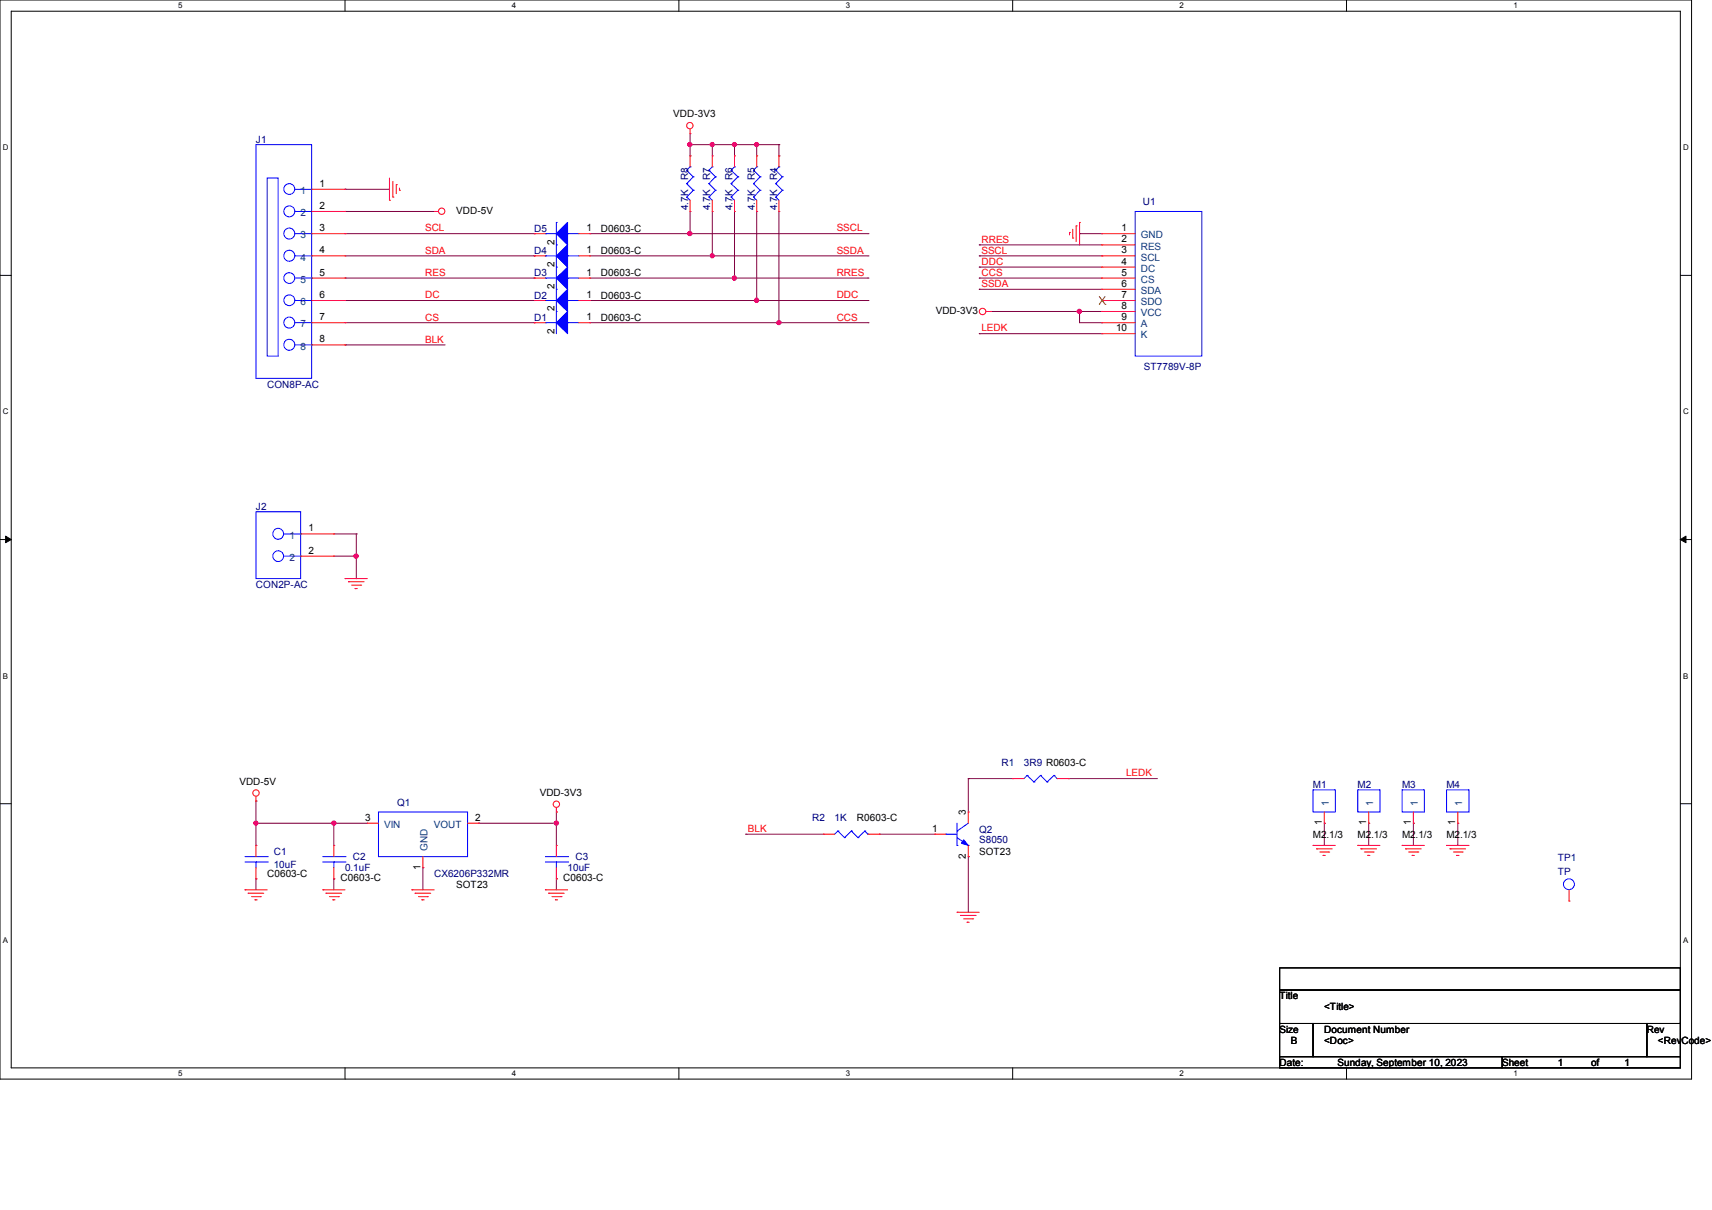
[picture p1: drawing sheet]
<svg xmlns="http://www.w3.org/2000/svg" width="297mm" height="210mm" viewBox="0 0 297 210" stroke-linecap="round" stroke-linejoin="round" font-family="sans-serif">
<path d="M0 0h293.5v187.3h-293.5zM1.9 1.9h289.6v183.4h-289.6z" fill="none" stroke="#000" stroke-width=".17"/>
<g fill="#fff">
<path d="M30.9 .2h.8v1.5h-.8z"/>
<path d="M30.9 185.5h.8v1.6h-.8z"/>
</g>
<path d="M59.9 0v1.9M59.9 185.3v2" fill="none" stroke="#000" stroke-width=".17"/>
<g fill="#fff">
<path d="M88.8 .2h.8v1.5h-.8z"/>
<path d="M88.8 185.5h.8v1.6h-.8z"/>
</g>
<path d="M117.8 0v1.9M117.8 185.3v2" fill="none" stroke="#000" stroke-width=".17"/>
<g fill="#fff">
<path d="M146.7 .2h.8v1.5h-.8z"/>
<path d="M146.7 185.5h.8v1.6h-.8z"/>
</g>
<path d="M175.7 0v1.9M175.7 185.3v2" fill="none" stroke="#000" stroke-width=".17"/>
<g fill="#fff">
<path d="M204.6 .2h.8v1.5h-.8z"/>
<path d="M204.6 185.5h.8v1.6h-.8z"/>
</g>
<path d="M233.6 0v1.9M233.6 185.3v2" fill="none" stroke="#000" stroke-width=".17"/>
<g fill="#fff">
<path d="M262.6 .2h.7v1.5h-.7z"/>
<path d="M262.6 185.5h.7v1.6h-.7z"/>
<path d="M.5 24.8h1v1.6h-1z"/>
<path d="M292 24.8h1v1.6h-1z"/>
<path d="M.5 70.7h1v1.5h-1z"/>
<path d="M292 70.7h1v1.5h-1z"/>
</g>
<path d="M0 47.8h1.9M291.5 47.8h2" fill="none" stroke="#000" stroke-width=".17"/>
<g fill="#fff">
<path d="M.5 116.5h.9v1.6h-.9z"/>
<path d="M292 116.5h.9v1.6h-.9z"/>
</g>
<path d="M0 93.6h1.9M291.5 93.6h2" fill="none" stroke="#000" stroke-width=".17"/>
<path d="M1 93l.9 .6-.9 .6zM291.5 93.6l1-.6v1.2z" fill="#000" stroke="#000" stroke-width=".17"/>
<g fill="#fff">
<path d="M.5 162.4h.9v1.5h-.9z"/>
<path d="M292 162.4h.9v1.5h-.9z"/>
</g>
<path d="M0 139.5h1.9M291.5 139.5h2M222 168h69.5v3.8h-69.5zM222 171.8h69.5v5.8h-69.5zM222 177.6h5.8v5.8h-5.8zM227.8 177.6h57.9v5.8h-57.9zM285.7 177.6h5.8v5.8h-5.8zM222 183.4h38.6v1.9h-38.6zM260.6 183.4h30.9v1.9h-30.9z" fill="none" stroke="#000" stroke-width=".17"/>
<g fill="none" stroke="#800040" stroke-width=".17">
<path d="M59.9 36.7h.1M59.9 32.9h.1M59.9 36.7h15.4M59.9 32.9h7.7M119.7 25.1h.1M119.7 27.1h.1M119.7 23.2v3.9M119.7 36.7v3.9M119.7 25.1h15.4M123.6 25.1h.1M123.6 25.1v2M123.6 36.7v7.7"/>
<path d="M127.4 25.1h.1M127.4 25.1v2M127.4 36.7v11.6M131.3 25.1h.1M131.3 25.1v2M131.3 36.7v15.5M135.1 27.1h.1M135.1 25.1h.1M135.1 25.1v2M135.1 36.7v19.3M59.9 59.9h.1M59.9 48.3h32.8"/>
<path d="M59.9 52.2h32.8M59.9 56h32.8M59.9 40.6h32.8M59.9 44.4h32.8M59.9 59.9h17.3M92.7 48.3h.1M92.7 52.2h.1M92.7 56h.1M92.7 40.6h.1M92.7 44.4h.1M102.3 48.3h48.3M102.3 52.2h48.3"/>
<path d="M102.3 56h48.3M102.3 40.6h48.3M102.3 44.4h48.3M119.7 40.6h.1M123.6 44.4h.1M127.4 48.3h.1M131.3 52.2h.1M135.1 56h.1M150.6 40.6h.1M150.6 44.4h.1M150.6 48.3h.1M150.6 52.2h.1"/>
<path d="M150.6 56h.1M169.9 42.5h.1M169.9 44.4h.1M169.9 46.4h.1M169.9 48.3h.1M169.9 50.2h.1M169.9 57.9h.1M169.9 48.3h21.2M169.9 44.4h21.2M169.9 42.5h21.2M169.9 46.4h21.2M169.9 50.2h21.2"/>
<path d="M169.9 57.9h21.2M171.8 54.1h.1M171.8 54.1h19.3M187.3 40.6h.1M187.3 54.1h.1M187.3 54.1v1.9h3.8M187.3 40.6h3.8M191.1 56h.1M191.1 54.1h.1M57.9 92.7h3.9M57.9 96.5h3.9M61.8 92.7h.1"/>
<path d="M61.8 96.5h.1M61.8 92.7v7.7M61.8 100.4h.1M44.4 139h.1M44.4 139v7.7M168 135.1h.1M168 135.1v5.8M168 135.1h7.7M185.3 135.1h.1M185.3 135.1h15.5M44.4 152.5h.1M44.4 142.9h.1"/>
<path d="M44.4 152.5v1.9M44.4 142.9h19.3M57.9 152.5h.1M57.9 142.9h.1M57.9 142.9v3.8M57.9 152.5v1.9M73.4 150.6h.1M73.4 150.6v3.8M83 142.9h.1M83 142.9h13.5M96.5 152.5h.1M96.5 140.9h.1"/>
<path d="M96.5 142.9h.1M96.5 140.9v5.8M96.5 152.5v1.9M129.4 144.8h.1M129.4 144.8h13.5M152.5 144.8h.1M152.5 144.8h9.7M168 148.7h.1M168 148.7v9.6M229.7 142.9h.1M229.7 142.9v3.8M237.4 142.9h.1"/>
<path d="M237.4 142.9v3.8M245.2 142.9h.1M245.2 142.9v3.8M252.9 142.9h.1M252.9 142.9v3.8"/>
</g>
<g fill="#f0f" stroke="#f0f" stroke-width=".17">
<circle cx="44.4" cy="142.9" r=".36"/>
<circle cx="96.5" cy="142.9" r=".37"/>
<circle cx="57.9" cy="142.9" r=".37"/>
<circle cx="119.7" cy="40.5" r=".37"/>
<circle cx="123.5" cy="44.4" r=".36"/>
<circle cx="127.4" cy="48.3" r=".37"/>
<circle cx="131.2" cy="52.1" r=".37"/>
<circle cx="135.1" cy="56" r=".37"/>
<circle cx="119.7" cy="25.1" r=".37"/>
<circle cx="131.3" cy="25.1" r=".36"/>
<circle cx="127.4" cy="25.1" r=".36"/>
<circle cx="123.5" cy="25.1" r=".36"/>
<circle cx="187.3" cy="54" r=".37"/>
<circle cx="61.8" cy="96.5" r=".38"/>
</g>
<g fill="none" stroke="#f00" stroke-width=".17">
<path d="M54.1 36.7h5.8M54.1 32.9h5.8M59.9 32.9h.1M59.9 36.7h.1M67.6 34.8h.1M67.6 30.9v3.9M68.2 34.2h.1M68.2 31.5v2.7M68.7 32h.1M68.7 32v1.6M69.3 33h.1M69.3 32.6v.4"/>
<path d="M75.3 36.7h.1M75.3 36.7h.8M119.7 23.2h.1M119.7 36.7h.1M119.7 27.1h.1M119.7 22.4v.8M119.7 27.1v1.9M119.7 34.8v1.9M123.6 36.7h.1M123.6 27.1h.1M123.6 27.1v1.9M123.6 34.8v1.9"/>
<path d="M127.4 36.7h.1M127.4 27.1h.1M127.4 27.1v1.9M127.4 34.8v1.9M131.3 36.7h.1M131.3 27.1h.1M131.3 27.1v1.9M131.3 34.8v1.9M135.1 36.7h.1M135.1 27.1h.1M135.1 27.1v1.9M135.1 34.8v1.9"/>
<path d="M186.1 39.8v1.5M186.7 39.2h.1M186.7 39.2v2.7M187.3 38.6h.1M187.3 38.6v3.9M54.1 40.6h5.8M54.1 52.2h5.8M54.1 44.4h5.8M54.1 48.3h5.8M54.1 56h5.8M54.1 59.9h5.8M59.9 40.6h.1"/>
<path d="M59.9 44.4h.1M59.9 48.3h.1M59.9 52.2h.1M59.9 56h.1M59.9 59.9h.1M92.7 40.6h.1M92.7 52.2h.1M92.7 48.3h.1M92.7 56h.1M92.7 44.4h.1M92.7 40.6h1.9M92.7 52.2h1.9"/>
<path d="M92.7 44.4h1.9M92.7 48.3h1.9M92.7 56h1.9M100.4 40.6h1.9M100.4 52.2h1.9M100.4 44.4h1.9M100.4 48.3h1.9M100.4 56h1.9M102.3 40.6h.1M102.3 52.2h.1M102.3 48.3h.1M102.3 56h.1"/>
<path d="M102.3 44.4h.1M171.1 54.1h.7M171.8 54.1h.1M185.5 40.3h.1M185.5 40.3v.5M186.1 41.3h.1M191.1 40.6h.1M191.1 42.5h.1M191.1 44.4h.1M191.1 46.4h.1M191.1 48.3h.1M191.1 50.2h.1"/>
<path d="M191.1 52.2h.1M191.1 54.1h.1M191.1 56h.1M191.1 57.9h.1M191.1 54.1h5.8M191.1 40.6h5.8M191.1 52.2h5.8M191.1 44.4h5.8M191.1 48.3h5.8M191.1 56h5.8M191.1 42.5h5.8M191.1 46.4h5.8"/>
<path d="M191.1 50.2h5.8M191.1 57.9h5.8M52.2 92.7h5.7M52.2 96.5h5.7M57.9 92.7h.1M57.9 96.5h.1M59.9 100.4h.1M59.9 100.4h3.8M60.5 101h.1M60.5 101h2.7M61 101.6h1.6M61.6 102.2h.1"/>
<path d="M61.6 102.2h.4M62.6 101.6h.1M44.4 139h.1M44.4 138.2v.8M175.7 135.1h.1M175.7 135.1h1.9M183.4 135.1h1.9M185.3 135.1h.1M42.5 154.4h.1M42.5 154.4h3.9M43.1 155h.1M43.1 155h2.7"/>
<path d="M43.6 155.6h1.6M44.2 156.2h.1M44.2 156.2h.4M44.4 146.7h.1M44.4 152.5h.1M44.4 146.7v2M44.4 150.6v1.9M45.2 155.6h.1M56 154.4h.1M56 154.4h3.9M56.6 155h.1M56.6 155h2.7"/>
<path d="M57.1 155.6h1.6M57.7 156.2h.1M57.7 156.2h.4M57.9 146.7h.1M57.9 152.5h.1M57.9 146.7v2M57.9 150.6v1.9M58.7 155.6h.1M63.7 142.9h.1M63.7 142.9h2M71.5 154.4h.1M71.5 154.4h3.8"/>
<path d="M72 155h.1M72 155h2.7M72.6 155.6h1.5M73.2 156.2h.1M73.2 156.2h.4M73.4 150.6h.1M73.4 148.7v1.9M74.1 155.6h.1M81.1 142.9h1.9M83 142.9h.1M94.6 154.4h.1M94.6 154.4h3.9"/>
<path d="M95.2 155h.1M95.2 155h2.7M95.8 155.6h1.5M96.4 156.2h.1M96.4 156.2h.3M96.5 140.9h.1M96.5 146.7h.1M96.5 152.5h.1M96.5 140.2v.7M96.5 146.7v2M96.5 150.6v1.9M97.3 155.6h.1"/>
<path d="M142.9 144.8h.1M142.9 144.8h1.9M150.6 144.8h1.9M152.5 144.8h.1M162.2 144.8h.1M162.2 144.8h1.9M166 158.3h.1M166 158.3h3.9M166.6 158.9h.1M166.6 158.9h2.7M167.2 159.5h1.5M168 140.9h.1"/>
<path d="M168 148.7h.1M168 140.9v2M168 146.7v2M168.7 159.5h.1M227.8 146.7h.1M227.8 146.7h3.8M228.4 147.3h.1M228.4 147.3h2.7M229 147.9h1.5M229.5 148.5h.1M229.5 148.5h.4M229.7 142.9h.1"/>
<path d="M229.7 140.9v2M230.5 147.9h.1M235.5 146.7h.1M235.5 146.7h3.9M236.1 147.3h.1M236.1 147.3h2.7M236.7 147.9h1.5M237.3 148.5h.1M237.3 148.5h.4M237.4 142.9h.1M237.4 140.9v2M238.2 147.9h.1"/>
<path d="M243.2 146.7h.1M243.2 146.7h3.9M243.8 147.3h.1M243.8 147.3h2.7M244.4 147.9h1.6M245 148.5h.1M245 148.5h.4M245.2 142.9h.1M245.2 140.9v2M246 147.9h.1M251 146.7h.1M251 146.7h3.8"/>
<path d="M251.5 147.3h.1M251.5 147.3h2.8M252.1 147.9h1.6M252.7 148.5h.1M252.7 148.5h.4M252.9 142.9h.1M252.9 140.9v2M253.7 147.9h.1M272.2 156.4h.1M272.2 154.4v2M167.8 160.1h.1M167.8 160.1h.3"/>
<circle cx="76.6" cy="36.7" r=".55"/>
<circle cx="119.7" cy="21.8" r=".55"/>
<circle cx="170.5" cy="54.1" r=".56"/>
<circle cx="44.4" cy="137.6" r=".55"/>
<circle cx="96.5" cy="139.6" r=".55"/>
</g>
<g fill="none" stroke="#00f" stroke-width=".17">
<path d="M44.4 25.1h9.7v40.6h-9.7zM46.4 30.9h1.9v30.9h-1.9zM51.2 32.9h2.9M51.2 36.7h2.9M54.1 32.9h.1M54.1 36.7h.1M96.5 38.6h.1M96.5 38.6v19.3M119.1 34.2h.1M119.1 31.9h.1M119.1 29.5h.1M119.1 34.2l.6 .6"/>
<path d="M119.1 31.9l1.2 1.1M119.1 29.5l1.2 1.2M119.7 29h.1M119.7 29l-.6 .5M120.3 33h.1M120.3 30.7h.1M120.3 33l-1.2 1.2M120.3 30.7l-1.2 1.2M123 34.2h.1M123 31.9h.1M123 29.5h.1M123 34.2l.6 .6"/>
<path d="M123 31.9l1.1 1.1M123 29.5l1.1 1.2M123.6 29h.1M123.6 29l-.6 .5M124.1 33h.1M124.1 30.7h.1M124.1 33l-1.1 1.2M124.1 30.7l-1.1 1.2M126.8 34.2h.1M126.8 31.9h.1M126.8 29.5h.1M126.8 34.2l.6 .6"/>
<path d="M126.8 31.9l1.2 1.1M126.8 29.5l1.2 1.2M127.4 29h.1M127.4 29l-.6 .5M128 33h.1M128 30.7h.1M128 33l-1.2 1.2M128 30.7l-1.2 1.2M130.7 34.2h.1M130.7 31.9h.1M130.7 29.5h.1M130.7 34.2l.6 .6"/>
<path d="M130.7 31.9l1.2 1.1M130.7 29.5l1.2 1.2M131.3 29h.1M131.3 29l-.6 .5M131.9 33h.1M131.9 30.7h.1M131.9 33l-1.2 1.2M131.9 30.7l-1.2 1.2M134.6 34.2h.1M134.6 31.9h.1M134.6 29.5h.1M134.6 34.2l.5 .6"/>
<path d="M134.6 31.9l1.1 1.1M134.6 29.5l1.1 1.2M135.1 29h.1M135.1 29l-.5 .5M135.7 33h.1M135.7 30.7h.1M135.7 33l-1.1 1.2M135.7 30.7l-1.1 1.2M196.9 36.7h11.6v25.1h-11.6zM51.2 40.6h2.9M51.2 52.2h2.9M51.2 44.4h2.9"/>
<path d="M51.2 48.3h2.9M51.2 56h2.9M51.2 59.9h2.9M54.1 40.6h.1M54.1 44.4h.1M54.1 48.3h.1M54.1 52.2h.1M54.1 56h.1M54.1 59.9h.1M94.6 40.6h.1M94.6 52.2h.1M94.6 48.3h.1"/>
<path d="M94.6 56h.1M94.6 44.4h.1M94.6 40.6h1.9M94.6 52.2h1.9M94.6 44.4h1.9M94.6 48.3h1.9M94.6 56h1.9M96.5 50.2h.1M96.5 46.4h.1M96.5 54.1h.1M96.5 42.5h.1M98.5 40.6h.1"/>
<path d="M98.5 52.2h.1M98.5 48.3h.1M98.5 56h.1M98.5 44.4h.1M98.5 40.6h1.9M98.5 52.2h1.9M98.5 44.4h1.9M98.5 48.3h1.9M98.5 56h1.9M44.4 88.8h7.8v11.6h-7.8zM49.2 92.7h3M49.2 96.5h3"/>
<path d="M52.2 92.7h.1M52.2 96.5h.1M178.2 134.6h.1M178.2 134.6l-.6 .5M178.2 134.6l1.2 1.1M179.4 135.7h.1M180.5 134.6h.1M180.5 134.6l-1.1 1.1M180.5 134.6l1.2 1.1M181.7 135.7h.1M182.8 134.6h.1M182.8 134.6l-1.1 1.1"/>
<path d="M182.8 134.6l.6 .5M183.4 135.1h.1M227.8 137.1h3.8v3.8h-3.8zM235.5 137.1h3.9v3.8h-3.9zM243.2 137.1h3.9v3.8h-3.9zM251 137.1h3.8v3.8h-3.8zM42.5 148.7h3.9M42.5 149.6h3.9M44.4 149.6h.1M44.4 149.6v1M46.4 148.7h.1M46.4 149.6h.1"/>
<path d="M56 148.7h3.9M56 149.6h3.9M57.9 149.6h.1M57.9 149.6v1M59.9 148.7h.1M59.9 149.6h.1M65.7 140.9h15.4v7.8h-15.4zM94.6 148.7h3.9M94.6 149.6h3.9M96.5 149.6h.1M96.5 149.6v1M98.5 148.7h.1"/>
<path d="M98.5 149.6h.1M145.4 144.2h.1M145.4 144.2l-.6 .6M145.4 144.2l1.1 1.2M146.5 145.4h.1M147.7 144.2h.1M147.7 144.2l-1.2 1.2M147.7 144.2l1.1 1.2M148.8 145.4h.1M150 144.2h.1M150 144.2l-1.2 1.2M150 144.2l.6 .6"/>
<path d="M150.6 144.8h.1M164.1 144.8h.1M164.1 144.8h1.9M166 144.2h.1M166 146.7h.1M166 145.4l2 1.3M166 142.9v3.8M168 146.7h.1M168 142.9l-2 1.3"/>
<circle cx="50.2" cy="36.7" r=".95"/>
<circle cx="50.2" cy="32.8" r=".94"/>
<circle cx="50.2" cy="40.5" r=".95"/>
<circle cx="50.2" cy="59.8" r=".95"/>
<circle cx="50.2" cy="44.4" r=".95"/>
<circle cx="50.2" cy="56" r=".95"/>
<circle cx="50.2" cy="52.1" r=".94"/>
<circle cx="50.2" cy="48.3" r=".94"/>
<circle cx="48.3" cy="92.6" r=".94"/>
<circle cx="48.3" cy="96.5" r=".93"/>
<circle cx="272.2" cy="153.5" r=".94"/>
</g>
<g fill="#00f" stroke="#00f" stroke-width=".17">
<path d="M167.2 145.8l.8 .9-1.2-.4z"/>
<path d="M98.5 38.6v3.9l-2-1.9z"/>
<path d="M96.5 52.2l2-2v3.9z"/>
<path d="M96.5 48.3l2-1.9v3.8z"/>
<path d="M98.5 54.1v3.8l-2-1.9z"/>
<path d="M96.5 44.4l2-1.9v3.9z"/>
</g>
<path d="M190.7 52.8h.1M190.7 51.4l1 1.4M191.7 52.8h.1M191.7 51.4l-1 1.4" fill="none" stroke="#804000" stroke-width=".17"/>
<g font-size="1.7">
<text x="116.8" y="20.4">VDD-3V3</text>
<text x="55.4" y="32.4">1</text>
<text x="55.4" y="36.3">2</text>
<text x="55.4" y="40.1">3</text>
<text x="79.2" y="37.1">VDD-5V</text>
<text x="101.8" y="40.1">1</text>
<text x="104.3" y="40.2">D0603-C</text>
<text x="194.6" y="40.1">1</text>
<text x="55.4" y="44">4</text>
<text x="55.4" y="47.8">5</text>
<text x="96.2" y="46.4" transform="rotate(-90 96.2 46.4)">2</text>
<text x="96.2" y="42.5" transform="rotate(-90 96.2 42.5)">2</text>
<text x="101.8" y="47.8">1</text>
<text x="101.8" y="44">1</text>
<text x="104.3" y="48">D0603-C</text>
<text x="104.3" y="44.1">D0603-C</text>
<text x="194.6" y="42.1">2</text>
<text x="194.6" y="44">3</text>
<text x="194.6" y="45.9">4</text>
<text x="194.6" y="47.8">5</text>
<text x="55.4" y="51.7">6</text>
<text x="96.2" y="50.2" transform="rotate(-90 96.2 50.2)">2</text>
<text x="101.8" y="51.7">1</text>
<text x="104.3" y="51.8">D0603-C</text>
<text x="194.6" y="49.8">6</text>
<text x="194.6" y="51.7">7</text>
<text x="194.6" y="53.6">8</text>
<text x="55.4" y="55.6">7</text>
<text x="55.4" y="59.4">8</text>
<text x="96.2" y="57.9" transform="rotate(-90 96.2 57.9)">2</text>
<text x="96.2" y="54.1" transform="rotate(-90 96.2 54.1)">2</text>
<text x="101.8" y="55.6">1</text>
<text x="104.3" y="55.7">D0603-C</text>
<text x="162.3" y="54.5">VDD-3V3</text>
<text x="193.6" y="57.5">10</text>
<text x="194.6" y="55.6">9</text>
<text x="53.5" y="92.2">1</text>
<text x="53.5" y="96.1">2</text>
<text x="41.5" y="136.2">VDD-5V</text>
<text x="63.3" y="142.5">3</text>
<text x="82.5" y="142.5">2</text>
<text x="93.6" y="138.1">VDD-3V3</text>
<text x="148.7" y="142.5">R0603-C</text>
<text x="167.5" y="141.5" transform="rotate(-90 167.5 141.5)">3</text>
<text x="229.3" y="143.3" transform="rotate(-90 229.3 143.3)">1</text>
<text x="237" y="143.3" transform="rotate(-90 237 143.3)">1</text>
<text x="244.7" y="143.3" transform="rotate(-90 244.7 143.3)">1</text>
<text x="252.5" y="143.3" transform="rotate(-90 252.5 143.3)">1</text>
<text x="161.7" y="144.4">1</text>
<text x="167.5" y="149.1" transform="rotate(-90 167.5 149.1)">2</text>
<text x="169.9" y="148.3">SOT23</text>
<text x="227.8" y="145.5">M2.1/3</text>
<text x="235.5" y="145.5">M2.1/3</text>
<text x="243.2" y="145.5">M2.1/3</text>
<text x="250.9" y="145.5">M2.1/3</text>
<text x="46.4" y="152.2">C0603-C</text>
<text x="59.1" y="153">C0603-C</text>
<text x="72.9" y="151" transform="rotate(-90 72.9 151)">1</text>
<text x="79.2" y="154.1">SOT23</text>
<text x="97.7" y="153">C0603-C</text>
<text x="222" y="173.4">Title</text>
<text x="222" y="179.2">Size</text>
<text x="229.7" y="179.2">Document Number</text>
<text x="229.7" y="175.3">&lt;Title&gt;</text>
<text x="285.7" y="179.2">Rev</text>
<text x="222" y="185">Date:</text>
<text x="223.9" y="181.1">B</text>
<text x="229.7" y="181.1">&lt;Doc&gt;</text>
<text x="232.1" y="185">Sunday, September 10, 2023</text>
<text x="260.6" y="185">Sheet</text>
<text x="270.2" y="185">1</text>
<text x="276" y="185">of</text>
<text x="281.8" y="185">1</text>
<text x="287.6" y="181.1">&lt;RevCode&gt;</text>
</g>
<g font-size="1.7" fill="#000080">
<text x="44.4" y="24.8">J1</text>
<text x="119.4" y="31.3" transform="rotate(-90 119.4 31.3)">R8</text>
<text x="123.2" y="31.3" transform="rotate(-90 123.2 31.3)">R7</text>
<text x="127.1" y="31.3" transform="rotate(-90 127.1 31.3)">R6</text>
<text x="131" y="31.3" transform="rotate(-90 131 31.3)">R5</text>
<text x="134.8" y="31.3" transform="rotate(-90 134.8 31.3)">R4</text>
<text x="198.3" y="35.6">U1</text>
<text x="92.7" y="40.2">D5</text>
<text x="119.4" y="36.5" transform="rotate(-90 119.4 36.5)">4.7K</text>
<text x="123.2" y="36.5" transform="rotate(-90 123.2 36.5)">4.7K</text>
<text x="127.1" y="36.5" transform="rotate(-90 127.1 36.5)">4.7K</text>
<text x="131" y="36.5" transform="rotate(-90 131 36.5)">4.7K</text>
<text x="134.8" y="36.5" transform="rotate(-90 134.8 36.5)">4.7K</text>
<text x="92.7" y="48">D3</text>
<text x="92.7" y="44.1">D4</text>
<text x="92.7" y="51.8">D2</text>
<text x="92.7" y="55.7">D1</text>
<text x="198.4" y="64.2">ST7789V-8P</text>
<text x="46.4" y="67.3">CON8P-AC</text>
<text x="44.4" y="88.5">J2</text>
<text x="44.4" y="102">CON2P-AC</text>
<text x="173.7" y="132.9">R1</text>
<text x="177.6" y="132.9">3R9 R0603-C</text>
<text x="227.8" y="136.7">M1</text>
<text x="235.5" y="136.7">M2</text>
<text x="243.2" y="136.7">M3</text>
<text x="250.9" y="136.7">M4</text>
<text x="68.9" y="139.8">Q1</text>
<text x="140.9" y="142.5">R2</text>
<text x="144.8" y="142.5">1K</text>
<text x="47.5" y="148.3">C1</text>
<text x="61.2" y="149.3">C2</text>
<text x="99.8" y="149.3">C3</text>
<text x="169.9" y="144.5">Q2</text>
<text x="169.9" y="146.4">S8050</text>
<text x="270.2" y="149.5">TP1</text>
<text x="47.5" y="150.7">10uF</text>
<text x="59.9" y="151.2">0.1uF</text>
<text x="75.3" y="152.2">CX6206P332MR</text>
<text x="98.5" y="151.2">10uF</text>
<text x="270.2" y="151.8">TP</text>
</g>
<g font-size="1.7" fill="#004080">
<text x="52.1" y="33.7">1</text>
<text x="52.1" y="37.5">2</text>
<text x="52.1" y="41.4">3</text>
<text x="197.9" y="41.4">GND</text>
<text x="52.1" y="45.2">4</text>
<text x="197.9" y="43.3">RES</text>
<text x="197.9" y="45.2">SCL</text>
<text x="197.9" y="47.2">DC</text>
<text x="52.1" y="49.1">5</text>
<text x="52.1" y="53">6</text>
<text x="197.9" y="49.1">CS</text>
<text x="197.9" y="51">SDA</text>
<text x="197.9" y="53">SDO</text>
<text x="52.1" y="56.8">7</text>
<text x="197.9" y="54.9">VCC</text>
<text x="197.9" y="56.8">A</text>
<text x="197.9" y="58.7">K</text>
<text x="52.1" y="60.7">8</text>
<text x="50.2" y="93.5">1</text>
<text x="50.2" y="97.3">2</text>
<text x="66.6" y="143.7">VIN</text>
<text x="75.3" y="143.7">VOUT</text>
<text x="230.5" y="140" transform="rotate(-90 230.5 140)">1</text>
<text x="238.2" y="140" transform="rotate(-90 238.2 140)">1</text>
<text x="246" y="140" transform="rotate(-90 246 140)">1</text>
<text x="253.7" y="140" transform="rotate(-90 253.7 140)">1</text>
<text x="74.2" y="147.7" transform="rotate(-90 74.2 147.7)">GND</text>
</g>
<g font-size="1.7" fill="#f00">
<text x="73.7" y="40.2">SCL</text>
<text x="145.1" y="40.2">SSCL</text>
<text x="73.7" y="47.9">RES</text>
<text x="73.7" y="44">SDA</text>
<text x="145.1" y="44">SSDA</text>
<text x="145.1" y="47.9">RRES</text>
<text x="170.2" y="42.1">RRES</text>
<text x="170.2" y="44">SSCL</text>
<text x="170.2" y="46">DDC</text>
<text x="170.2" y="47.9">CCS</text>
<text x="73.7" y="51.8">DC</text>
<text x="145.1" y="51.8">DDC</text>
<text x="170.2" y="49.8">SSDA</text>
<text x="73.7" y="55.6">CS</text>
<text x="73.7" y="59.5">BLK</text>
<text x="145.1" y="55.6">CCS</text>
<text x="170.2" y="57.5">LEDK</text>
<text x="195.4" y="134.7">LEDK</text>
<text x="129.7" y="144.4">BLK</text>
</g>
<g font-size="1.4">
<text x="30.9" y="1.4">5</text>
<text x="88.8" y="1.4">4</text>
<text x="146.7" y="1.4">3</text>
<text x="204.6" y="1.4">2</text>
<text x="262.6" y="1.4">1</text>
<text x=".5" y="26.1">D</text>
<text x="292" y="26.1">D</text>
<text x=".5" y="71.9">C</text>
<text x="292" y="71.9">C</text>
<text x=".5" y="117.8">B</text>
<text x="292" y="117.8">B</text>
<text x=".5" y="163.6">A</text>
<text x="292" y="163.6">A</text>
<text x="30.9" y="186.8">5</text>
<text x="88.8" y="186.8">4</text>
<text x="146.7" y="186.8">3</text>
<text x="204.6" y="186.8">2</text>
<text x="262.6" y="186.8">1</text>
</g>
</svg>
